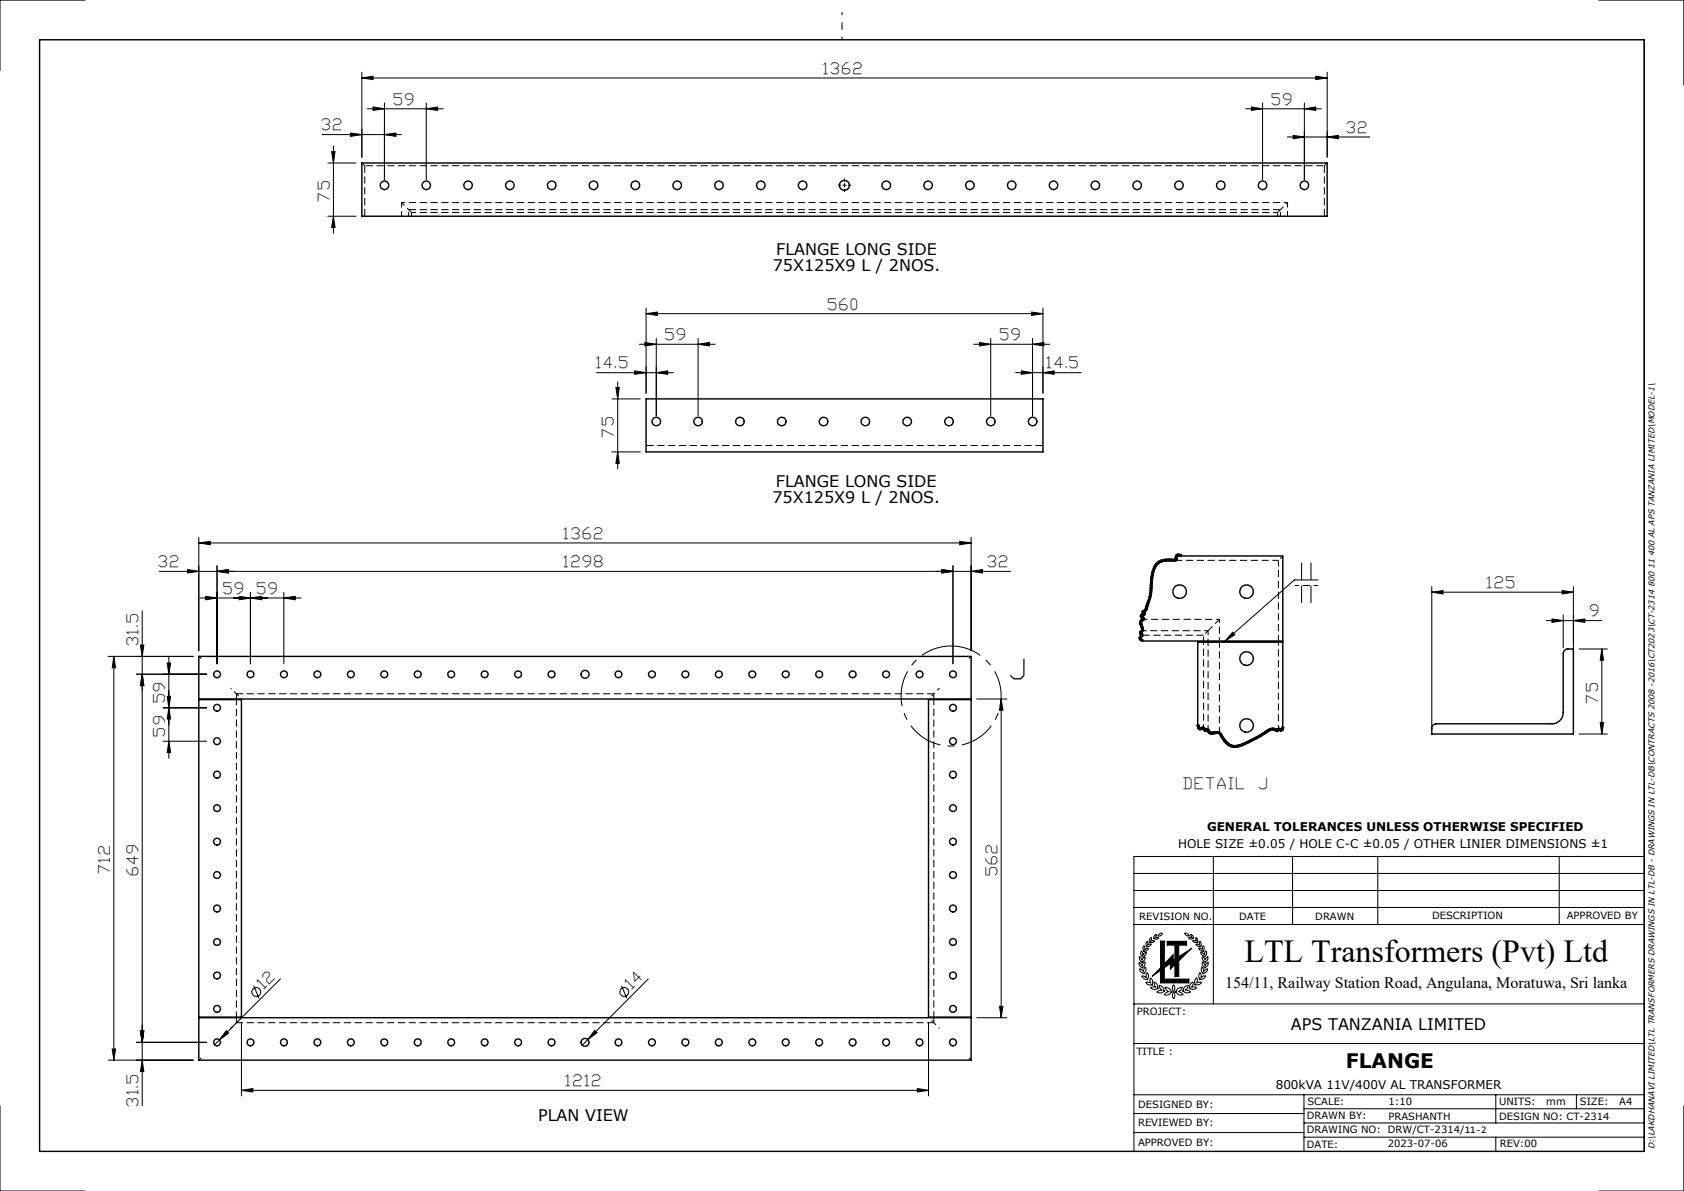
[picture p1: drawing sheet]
<svg xmlns="http://www.w3.org/2000/svg" width="297mm" height="210mm" viewBox="0 0 297 210" stroke-linecap="round" stroke-linejoin="round" font-family="sans-serif">
<path d="M215.1 129.2v-16M41.7 179.3v-56M164.7 179.3v-56" fill="none" stroke="#000" stroke-width=".18" stroke-dasharray="1.3 .6" stroke-dashoffset=".3" stroke-linecap="butt"/>
<path d="M63.8 28.7h.1M72.1 37h.1M35.1 115.7h.1M41.7 122.3h.1" fill="none" stroke="#000" stroke-width=".18" stroke-dasharray="1.3 .6"/>
<g fill="none" stroke="#000" stroke-width=".18" stroke-dasharray="1.3 .6" stroke-linecap="butt">
<path d="M64.3 38.1v-8.9M72.6 38.1v-.6M225.3 38.1v-.6M225.8 37h-153.7M233.6 38.1v-8.9M35.5 116.1l-.4-.4M171.3 115.7l-.4 .4M212.3 112h-10.8M42.1 122.7l-.4-.4M164.7 122.3l-.4 .4M164.3 179.9l.4 .4M35.1 186.9l.4-.4"/>
<path d="M41.7 180.3l.4-.4M170.9 186.5l.4 .4"/>
</g>
<path d="M225.3 37.5h-152.7M212.3 113v-1M232.5 103.2h-4.2M41.7 123.2v-.9M164.7 123.2v-.9M41.7 180.3v-.9M164.7 180.3v-.9" fill="none" stroke="#000" stroke-width=".18" stroke-dasharray="1.3 .6" stroke-dashoffset=".5" stroke-linecap="butt"/>
<path d="M41.7 122.3l-1-1M165.7 121.3l-1 1M212.3 128.2v-15M40.7 181.3l1-1M164.7 180.3l1 1" fill="none" stroke="#000" stroke-width=".18" stroke-dasharray="1.3 .6" stroke-dashoffset=".7" stroke-linecap="butt"/>
<path d="M164.7 122.3h-123M41.7 180.3h123" fill="none" stroke="#000" stroke-width=".18" stroke-dasharray="1.3 .6" stroke-dashoffset=".1" stroke-linecap="butt"/>
<g fill="none" stroke="#000" stroke-width=".25">
<path d="M7 7h283v196h-283zM63.8 28.7h170.3v9.4h-170.3zM113.9 70.3h70v9.4h-70zM208.4 98h17.8v15h-24.7M35.1 115.7h136.2v7.6h-136.2zM35.1 123.4h7.5v55.9h-7.5zM163.8 123.4h7.5v55.9h-7.5zM211.2 127.8v-14.6h15v15M252.6 128l.6-.4h20.5a1.99 1.99 0 0 0 2-2v-10.4a.78 .78 0 0 1 .8-.8h1v15h-25zM35.1 179.4h136.2v7.5h-136.2z"/>
<circle cx="67.8" cy="32.7" r=".75"/>
<circle cx="75.2" cy="32.7" r=".75"/>
<circle cx="82.6" cy="32.7" r=".75"/>
<circle cx="89.9" cy="32.7" r=".75"/>
<circle cx="97.3" cy="32.7" r=".76"/>
<circle cx="104.7" cy="32.7" r=".76"/>
<circle cx="112.1" cy="32.7" r=".76"/>
<circle cx="119.4" cy="32.7" r=".76"/>
<circle cx="126.8" cy="32.7" r=".76"/>
<circle cx="134.2" cy="32.7" r=".76"/>
<circle cx="141.6" cy="32.7" r=".76"/>
<circle cx="148.9" cy="32.7" r=".87"/>
<circle cx="156.3" cy="32.7" r=".76"/>
<circle cx="163.7" cy="32.7" r=".76"/>
<circle cx="171.1" cy="32.7" r=".76"/>
<circle cx="178.4" cy="32.7" r=".76"/>
<circle cx="185.8" cy="32.7" r=".75"/>
<circle cx="193.2" cy="32.7" r=".75"/>
<circle cx="200.6" cy="32.7" r=".75"/>
<circle cx="207.9" cy="32.7" r=".75"/>
<circle cx="215.3" cy="32.7" r=".75"/>
<circle cx="222.7" cy="32.7" r=".75"/>
<circle cx="230.1" cy="32.7" r=".76"/>
<circle cx="115.7" cy="74.3" r=".74"/>
<circle cx="123.1" cy="74.3" r=".74"/>
<circle cx="130.5" cy="74.3" r=".74"/>
<circle cx="137.9" cy="74.3" r=".74"/>
<circle cx="145.2" cy="74.3" r=".74"/>
<circle cx="152.6" cy="74.3" r=".74"/>
<circle cx="160" cy="74.3" r=".75"/>
<circle cx="167.4" cy="74.3" r=".75"/>
<circle cx="174.8" cy="74.3" r=".75"/>
<circle cx="182.1" cy="74.3" r=".75"/>
<circle cx="38.3" cy="118.9" r=".59"/>
<circle cx="44.2" cy="118.9" r=".6"/>
<circle cx="50.1" cy="118.9" r=".6"/>
<circle cx="56" cy="118.9" r=".59"/>
<circle cx="61.9" cy="118.9" r=".59"/>
<circle cx="67.8" cy="118.9" r=".6"/>
<circle cx="73.7" cy="118.9" r=".6"/>
<circle cx="79.6" cy="118.9" r=".59"/>
<circle cx="85.5" cy="118.9" r=".59"/>
<circle cx="91.4" cy="118.9" r=".6"/>
<circle cx="97.3" cy="118.9" r=".6"/>
<circle cx="103.2" cy="118.9" r=".69"/>
<circle cx="109.1" cy="118.9" r=".59"/>
<circle cx="115" cy="118.9" r=".6"/>
<circle cx="120.9" cy="118.9" r=".6"/>
<circle cx="126.8" cy="118.9" r=".59"/>
<circle cx="132.7" cy="118.9" r=".59"/>
<circle cx="138.6" cy="118.9" r=".6"/>
<circle cx="144.5" cy="118.9" r=".6"/>
<circle cx="150.4" cy="118.9" r=".59"/>
<circle cx="156.3" cy="118.9" r=".59"/>
<circle cx="162.2" cy="118.9" r=".59"/>
<circle cx="168.1" cy="118.9" r=".6"/>
<circle cx="208.1" cy="104.3" r="1.2"/>
<circle cx="219.8" cy="116.1" r="1.2"/>
<circle cx="219.8" cy="104.3" r="1.19"/>
<circle cx="38.3" cy="136.6" r=".6"/>
<circle cx="38.3" cy="130.7" r=".6"/>
<circle cx="38.3" cy="124.8" r=".6"/>
<circle cx="168.1" cy="136.6" r=".61"/>
<circle cx="168.1" cy="130.7" r=".61"/>
<circle cx="168.1" cy="124.8" r=".61"/>
<circle cx="219.8" cy="127.9" r="1.19"/>
<circle cx="38.3" cy="154.3" r=".6"/>
<circle cx="38.3" cy="148.4" r=".6"/>
<circle cx="38.3" cy="142.5" r=".59"/>
<circle cx="168.1" cy="154.3" r=".61"/>
<circle cx="168.1" cy="148.4" r=".61"/>
<circle cx="168.1" cy="142.5" r=".6"/>
<circle cx="38.3" cy="160.2" r=".6"/>
<circle cx="38.3" cy="177.9" r=".6"/>
<circle cx="38.3" cy="172" r=".6"/>
<circle cx="38.3" cy="166.1" r=".59"/>
<circle cx="168.1" cy="160.2" r=".61"/>
<circle cx="168.1" cy="177.9" r=".61"/>
<circle cx="168.1" cy="172" r=".61"/>
<circle cx="168.1" cy="166.1" r=".6"/>
<circle cx="38.3" cy="183.8" r=".6"/>
<circle cx="44.2" cy="183.8" r=".61"/>
<circle cx="50.1" cy="183.8" r=".61"/>
<circle cx="56" cy="183.8" r=".6"/>
<circle cx="61.9" cy="183.8" r=".6"/>
<circle cx="67.8" cy="183.8" r=".61"/>
<circle cx="73.7" cy="183.8" r=".61"/>
<circle cx="79.6" cy="183.8" r=".6"/>
<circle cx="85.5" cy="183.8" r=".6"/>
<circle cx="91.4" cy="183.8" r=".61"/>
<circle cx="97.3" cy="183.8" r=".61"/>
<circle cx="103.2" cy="183.8" r=".7"/>
<circle cx="109.1" cy="183.8" r=".6"/>
<circle cx="115" cy="183.8" r=".61"/>
<circle cx="120.9" cy="183.8" r=".61"/>
<circle cx="126.8" cy="183.8" r=".6"/>
<circle cx="132.7" cy="183.8" r=".6"/>
<circle cx="138.6" cy="183.8" r=".61"/>
<circle cx="144.5" cy="183.8" r=".61"/>
<circle cx="150.4" cy="183.8" r=".6"/>
<circle cx="156.3" cy="183.8" r=".6"/>
<circle cx="162.2" cy="183.8" r=".6"/>
<circle cx="168.1" cy="183.8" r=".61"/>
</g>
<path d="M64.3 29.2l-.5-.5M70.8 38.1v-2.4M72.6 37.5l-.5-.5M225.8 37l-.5 .5M227.1 38.1v-2.4M234.1 28.7l-.5 .5" fill="none" stroke="#000" stroke-width=".18" stroke-dasharray="1.3 .6" stroke-dashoffset=".4" stroke-linecap="butt"/>
<path d="M233.6 29.2h-169.3" fill="none" stroke="#000" stroke-width=".18" stroke-dasharray="1.3 .6" stroke-dashoffset="-.2" stroke-linecap="butt"/>
<path d="M72.1 37l-1.3-1.3M227.1 35.7l-1.3 1.3M213.1 113v-1.8" fill="none" stroke="#000" stroke-width=".18" stroke-dasharray="1.3 .6" stroke-dashoffset=".9" stroke-linecap="butt"/>
<path d="M72.1 38.1v-1.1M225.8 38.1v-1.1M227.1 35.7h-156.3M226.3 98l-.8 .8M213.1 111.2h-11.6M213.1 111.2l-.8 .8M215.1 109.2h-13.4M215.1 113v-3.8M213.1 128.6v-15.4M225.5 128.5v-15.3" fill="none" stroke="#000" stroke-width=".18" stroke-dasharray="1.3 .6" stroke-dashoffset=".6" stroke-linecap="butt"/>
<path d="M183.9 78.6h-70" fill="none" stroke="#000" stroke-width=".18" stroke-dasharray="1.3 .6" stroke-dashoffset="-.1" stroke-linecap="butt"/>
<path d="M225.5 98.8h-18M215.1 109.2l-2 2M225.5 113v-14.2" fill="none" stroke="#000" stroke-width=".18" stroke-dasharray="1.3 .6" stroke-dashoffset=".2" stroke-linecap="butt"/>
<path d="M208.4 98a.64 .64 0 0 0-1 .2l.1 .6-1.2-.1a2.51 2.51 0 0 0-3 2.4l-.2 1.3a15.1 15.1 0 0 1-1.1 5.2l-.5 .3 .4 .3-.6 .4 .4 .6-.2 .1a.53 .53 0 0 0-.3 .8l.3 1.1-.4 .4 .4 .4-.4 .3v.3l.5 .4" fill="none" stroke="#000" stroke-width=".18" stroke-dasharray="6.3 1.3 1.3 1.3" stroke-dashoffset="2.5"/>
<path d="M211.3 127.8l.2 .7h.3l.5-.3 .2 .6h.2l.4-.2v.2a.55 .55 0 0 0 .7 .5l1.3-.1 .6 1a2.36 2.36 0 0 0 3.3 1.2 28.7 28.7 0 0 0 5-2.8 1.38 1.38 0 0 1 1.3 .2l.2-.3 .6 .2 .2-.5" fill="none" stroke="#000" stroke-width=".18" stroke-dasharray="6.3 1.3 1.3 1.3" stroke-dashoffset="3.8"/>
<g fill="none" stroke="#000" stroke-width=".18">
<path d="M15 0h-15v12.4M63.8 13.7l2-.3v.6zM63.8 12.7v15M63.8 13.7h170.3M64.8 19.2h13.4M65.8 18.9l2 .3-2 .3zM67.8 18.2v13.5M75.2 19.2l2-.3v.6zM75.2 18.2v13.5M219.7 19.2h13.3M220.7 18.9l2 .3-2 .3zM222.7 18.2v13.5"/>
<path d="M230 19.2l2.1-.3v.6zM230 18.2v13.5M232.1 13.4l2 .3-2 .3zM234.1 12.7v15M282 0h15v15M290 7v196M56.8 23.7h14M57.8 38.1h5M57.8 28.7h5M58.5 26.7h.6l-.3 2zM58.8 38.1l.3 2h-.6zM58.8 25.7v15.4"/>
<path d="M61.8 23.5l2 .2-2 .4zM67.8 23.7l2-.2v.6zM148.6 32.7h.7M148.9 32.4v.6M227 24.2h14.6M228.1 23.9l1.9 .3-1.9 .3zM234.1 24.2l1.9-.3v.6zM113.9 55.3l2-.3v.6zM113.9 54.3v15M113.9 55.3h70M115.7 59.7v13.6M123.1 59.7v13.6"/>
<path d="M174.7 59.7v13.6M181.9 55l2 .3-2 .3zM182.1 59.7v13.6M183.9 54.3v15M105.2 65.7h13.5M107.9 79.7h5M107.9 70.3h5M108.6 68.3h.6l-.3 2zM108.9 79.7l.3 2h-.6zM108.9 67.3v15.4M111.9 65.4l2 .3-2 .3zM112.7 60.7h13.4"/>
<path d="M113.7 60.4l2 .3-2 .3zM115.7 65.7l2.1-.3v.6zM123.1 60.7l2-.3v.6zM171.7 60.7h13.4M172.8 60.4l1.9 .3-1.9 .3zM179.1 65.7h11.6M180.1 65.4l2 .3-2 .3zM182.1 60.7l2-.3v.6zM183.9 65.7l2-.3v.6zM35.1 95.7l2-.2v.6zM35.1 94.7v20.1M35.1 95.7h136.2"/>
<path d="M38.3 99.8v17.2M168.1 99.8v17.2M169.3 95.5l2 .2-2 .4zM171.3 94.7v20.1M203.5 99.8l-.2 .6M203.9 100l-.3 .5M203.9 99.3l-.4 .5M204.2 99l-.3 .3M204.5 99.3l-.7 .7M204.7 98.8l-.4 .2M204.8 99.1l-.4 .2M205.3 99l-.5 .1"/>
<path d="M205.7 98.9l1.7 .1M205.8 98.9l-.5 .1M207.2 98.4l.1 .4M207.3 98.1l-.1 .3M207.3 97.9v.2M207.5 98.6h-1.8l-1 .2M207.5 97.7l-.1 .1M207.6 98.2v.6M207.6 98.1v.1M207.7 98l-.1 .1M207.8 98l.3 .1M207.8 97.7h-.2"/>
<path d="M207.8 98l-.2 .1M207.8 97.7h.3M208 98.1l.4 .1M208.1 97.7l.4 .1M208.4 98l-.6-.1a.37 .37 0 0 0-.4 .5l.1 .4-1.2-.1a2.51 2.51 0 0 0-3 2.4l-.2 1.3a12.8 12.8 0 0 1-1 5.1l-.6 .4 .1 .1M229.6 99.2v3.1M231.2 99.2v3.1M19.1 115.7h15M20.1 115.7v71.2M20.1 115.7l.3 2h-.6zM24.1 118.9h12.3M24.8 113.7h.6l-.3 2z"/>
<path d="M25.1 118.9l.3 2h-.6zM25.1 107.7v87.2M28.1 100.7h150.2M29.5 116.9h.6l-.3 2zM29.8 115.9v17.8M33.1 100.4l2 .3-2 .3zM35.3 105.4h17.8M36.3 105.2l2 .2-2 .4zM38.3 100.7l2-.3v.6zM42.2 105.2l2 .2-2 .4zM44.2 105.4l2-.2v.6zM44.2 104.4v12.6"/>
<path d="M50.1 105.4l2-.2v.6zM50.1 104.4v12.6M166.1 100.4l2 .3-2 .3zM171.3 100.7l2-.3v.6zM200.9 112.5v.1M200.9 112.7l.1 .1M201 111.5v.1M201 112.2l-.1 .2M201 111.7v.1M201 109.7v.1M201 109.9v.2M201 112.8l.2 .2"/>
<path d="M201 110.1l.3 .8M201.1 111.3l-.1 .1M201.1 109.4l-.1 .2M201.1 111.9l.3 .2M201.1 108.7h.1M201.1 108.5h.1M201.1 108.8h.1M201.2 113l.3 .2M201.2 112.5h.1M201.2 108.9l.3 .2M201.2 112.5l.2 .2M201.2 112.5l.1 .1"/>
<path d="M201.2 111.2l-.1 .1M201.2 109.3l-.1 .1M201.2 108.3v.1M201.3 108.6h.1M201.3 108.6v.1M201.3 108.5v.1M201.3 108.7l.4 .5-.3 .2-.2 .3 .3 1.5-.3 .3a.4 .4 0 0 0 .3 .5 .5 .5 0 0 0-.4 .6l.5 .4M201.3 112.4l-.1 .1M201.3 111.5v.1M201.3 110.8l.1 .4M201.3 111.6h.1M201.3 111.6l.1 .1"/>
<path d="M201.3 109.8l.4 1M201.3 107.8v.1M201.4 111.5l-.1 .1M201.4 112.7l.1 .1M201.4 109.6l-.1 .1M201.4 108.5l.1 .1M201.4 108l.1 .1M201.4 111.7l.2 .2M201.4 111.9l-.4 .3M201.4 108.7h.1M201.4 108.5v.1M201.4 109.6l-.1 .3"/>
<path d="M201.4 108.6v.1M201.4 108.6h.1M201.4 109.1l.2 .2M201.4 111.1l-.1 .1M201.5 108.6l.2 .2M201.5 109.1l-.2 .1M201.5 108.6l-.1 .1M201.5 107.7h-.1M201.5 109.5l-.1 .1M201.5 112.8l.2 .1zM201.5 107.7h.1M201.5 108.1l.2 .1"/>
<path d="M201.6 108l.3 .2-.2 .1M201.6 107.8l.2 .1M201.6 112.1l-.4 .4M201.6 108.2h.1M201.6 111.4l-.3 .2M201.7 108.1l-.4 .2M201.7 110.8v.4M201.7 108h-.1M201.7 109l-.2 .1M201.7 108.2v.1M201.7 108.2h.1M201.7 107.9h.1"/>
<path d="M201.7 108.8l.1 .2M201.7 108.5l-.3 .1M201.7 108.1h.1M201.7 108.3l-.4 .2M201.8 107.6l-.3 .1M201.8 109.4l-.3 .1M201.8 109l.1 .1M201.9 108.4l-.2 .1M201.9 108h-.3M201.9 108h.1M201.9 107.5l-.2 .1M202 107.4l-.1 .2"/>
<path d="M202 108h.1M202 108.4h-.1M202 108v.1M202 108.2v.1M202.1 108.2h-.1M202.1 107.8l-.2 .1M202.3 107.6l-.1 .1M203.1 104.9l-.8 2.6M203.1 101l-.1 .7a13 13 0 0 1-.8 5l-.3 .7M203.2 104.1l-.1 .8M203.3 100.4l-.2 .6M203.5 101.1l-.3 3"/>
<path d="M203.6 100.5l-.1 .6M217.4 111.5l.4 .4-1.7 1.1zM229.6 103.2v3.1M231.2 103.2v3.1M232.4 102.3h-4.1l-12.2 10.7M252.5 104.4l2-.3v.6zM252.5 103.4v25M252.5 104.4h25M272.7 109.4h9.8M273.7 109.1l2 .3-2 .3zM275.5 104.1l2 .3-2 .3zM275.7 108.4v5.8"/>
<path d="M277.5 103.4v25M277.5 109.4l2-.3v.6zM278.5 114.4h5M282.5 114.4l.3 2h-.6zM282.5 114.4v15M28.8 124.8h7.6M28.8 130.7h7.6M29.5 122.8h.6l-.3 2zM29.8 124.8l.3 2h-.6zM29.8 130.7l.3 2h-.6zM172.3 123.3h5.3M176.6 123.3v56.1"/>
<path d="M176.6 123.3l.3 1.9h-.6zM211.1 127.8l.1 .6M211.2 128.4l.1 .2M211.3 127.8v.3a.38 .38 0 0 0 .2 .4 .38 .38 0 0 0 .4-.1l.4-.2 .3 .6 .5-.2a.75 .75 0 0 0 .4 .7 .75 .75 0 0 0 .8-.1h.8l.3 .5a3.1 3.1 0 0 0 2.4 1.9h.2a19.3 19.3 0 0 0 5.1-2.4 1.49 1.49 0 0 1 2.1-.4h.2l.1-.3 .4 .2a.43 .43 0 0 0 .4-.5M211.4 128.6l.1 .1M211.4 127.8l.2 .5M211.5 128.2l.1 .2M211.7 128.3l-.1 .1M211.8 128.7h-.2M212 128.6l-.2 .1M212.1 128.3v.2M212.2 128.5v.2"/>
<path d="M212.2 128.1l-.6 .2M212.2 128.8l.1 .1M212.4 128.4l-.4 .2M212.4 128.9l.1 .1M212.4 128.2l.1 .2M212.5 128.4l.1 .2M212.5 128.6h.1M212.7 128.6h-.1M212.7 129h-.1M212.9 128.6v.2M212.9 128.8l.1 .2M213 128.4l-.4 .2"/>
<path d="M213 129.1l.1 .1M213.2 128.7l-.4 .3M213.2 129.3l.1 .1M213.2 128.5l.2 .4M213.3 128.9l.4 .2M213.4 129l.1 .1M213.4 129.4l.2 .1M213.8 129.1h-.2M214.6 129l-.8 .1M214.7 129.3h.4M214.7 129h.4M214.7 129.3l-1.1 .2"/>
<path d="M214.9 129.3l.9 1.4M215.2 129.1l.9 1.4M215.9 130.7l.3 .4M216.1 130.5l.7 .7M216.2 131.1l.4 .3M216.6 131.5l.4 .2M216.8 131.1l.4 .3M217 131.7l.5 .1M217.1 131.3l.5 .1M218 131.4h-.5M218 131.8h-.5M218.9 131.2l-.9 .2"/>
<path d="M223.3 128.8l-1.4 .9-3 1.5M223.6 128.6l-.3 .2M223.8 128.9l-.6 .4a20.9 20.9 0 0 1-5.2 2.5M223.9 128.5l-.3 .1M224.1 128.8l-.3 .2M224.2 128.4l-.3 .1M224.3 128.7l-.3 .1M224.5 128.7l.2 .1M224.6 128.4h-.3M224.6 128.7h-.3M224.6 128.4h.2M224.7 128.8l.3 .1"/>
<path d="M224.9 128.4l.3 .2M225 128.9l.1 .1M225.2 129h.1M225.2 128.6v.1M225.3 128.7h-.1M225.3 128.6l-.1 .1M225.3 128.4l-.1 .2M225.4 128.6l.2 .2M225.5 128.9l-.1 .1M225.6 128.8l-.1 .1M225.6 128.3l.2 .2M225.6 128.7v.1"/>
<path d="M225.6 128.8l.2 .1M225.6 128.5v.2M225.7 128.5h.3M225.8 128.9h.1M225.9 128.5h.1M225.9 128.5l.1 .1M226 128.5l-.1 .1M226 128.5h.1M226.1 128.1l-.1 .4M226.1 128.9h-.1M226.3 128.7l-.1 .1M226.4 128.5l-.1 .2"/>
<path d="M226.4 128.2v.3M278.5 129.4h5M282.2 127.4h.6l-.3 2zM200 157h90M200 154h90M214 151v26M228 151v12M243 151v12M275 151v12M290 151h-90v52M44.7 173.8l1 2.2M49.5 172.6l-11.6 11.6"/>
<path d="M109.6 173.8l1 2.2M114.3 172.6l-11.6 11.7M172.3 179.4h5.3M176.3 177.4h.6l-.3 2zM200 177h90M200 163h90M200 160h90M200.9 169.7l.3 .2 .2 .4 .2-.5 .3-.2a.74 .74 0 0 1-.4 .9v.1a.82 .82 0 0 1-.6-.9zM201 168.7l.4 .6 .2-.4 .4-.2a.65 .65 0 0 1-.6 .8l.1 .1a.77 .77 0 0 1-.5-.9zM201 170.8l.4 .2 .3 .3v-.1a.51 .51 0 0 1 .4-.6v.1a.92 .92 0 0 1-.3 1l-.1-.1a.73 .73 0 0 1-.7-.8zM201.3 167.7l.3 .7 .2-.3 .4-.2a.91 .91 0 0 1-.8 .8l-.2-.5zM201.4 172.1h.4l.4 .3v-.8a.45 .45 0 0 1 .4 .6l-.2 .4v.1a.89 .89 0 0 1-1-.6z"/>
<path d="M201.8 166.7l.1 .3v.5l.7-.3a.79 .79 0 0 1-.9 .5 .82 .82 0 0 1 .1-1zM202.1 173.2h.4l.5 .1-.1-.1a.58 .58 0 0 1 .1-.7 1.07 1.07 0 0 1 .2 1.2l-.1-.1a.78 .78 0 0 1-1-.4zM202.3 166l.2 .2-.1 .4 .6-.1a.67 .67 0 0 1-.8 .4 .81 .81 0 0 1 .1-.9zM202.8 166.1v.1a.65 .65 0 0 1 .3-.9l-.1 .7 .6-.1a.45 .45 0 0 1-.8 .2M203.6 173.1a.88 .88 0 0 1 .5 1.1h.2a.93 .93 0 0 1-1.4 0l.4-.2 .6 .1a1.01 1.01 0 0 1-.3-1zM203.7 164.9l.2-.2-.2 .6 .7 .1a.57 .57 0 0 1-.9 0v-.3zM204.3 164.8l.3-.2h.4a.68 .68 0 0 1-.8 .4zM204.4 173.7a.84 .84 0 0 1 .8 1h.2a.99 .99 0 0 1-1.4 .2l.5-.2 .5-.1a.95 .95 0 0 1-.6-.9zM204.7 165.9h.7v4l1.5-1.6v1l.3-.2v-2.5h-1.4v-.6h3.5v.6h-1.4v2.1l2.3-1.5-2.3 2.2v2.8h-.7v-2.1l-.8 .8v-1l-1 .7v2h4.3v.7h-5v-2.2l-1.5 1 1.5-1.5zM205.4 174.1a.96 .96 0 0 1 1.1 .7h.2a1.08 1.08 0 0 1-1.4 .6l.6-.5h.3l-.5-.4zM207 173.6a1 1 0 0 1 0 1.3 .99 .99 0 0 1 0-1.3zM207 174.9a1 1 0 0 1 0 1.2 .99 .99 0 0 1 0-1.2z"/>
<path d="M207.6 174.4l.9-.3a1.11 1.11 0 0 1-.7 .8l.5 .1 .4 .4a1.08 1.08 0 0 1-1.4-.6h.2zM208.9 164.6a.63 .63 0 0 1 .8 .5l-.5-.1zM209.1 173.9l.5-.2a.95 .95 0 0 1-.6 .9l.7 .1 .3 .2a.87 .87 0 0 1-1.3-.1h-.1v-.1l.1-.1 .1-.3zM210 164.7a.6 .6 0 0 1 .4 .8v-.1a.54 .54 0 0 1-.8 0l.4-.1h.3zM210 173.5l.3-.3a.61 .61 0 0 1-.2 .9l.6-.1 .4 .2a1.03 1.03 0 0 1-1.4 0h.2l-.1-.3zM210.9 172.6l.2-.2 .1 .5-.2 .4 .5-.1h.4a.94 .94 0 0 1-1.2 .4v-.5zM210.9 166.5h.4l.3 .1v-.7a.71 .71 0 0 1 .1 1v-.1a.62 .62 0 0 1-.8-.3zM211.1 166.1l.1 .1a.56 .56 0 0 0-.3-.8l.1 .5h-.7a.62 .62 0 0 0 .8 .2M211.4 167.2h.4l.3 .3 .1-.8a.74 .74 0 0 1 0 1.1l-.1-.1a.64 .64 0 0 1-.7-.5zM211.6 171.5h.1l.1 .4v.5l.4-.3 .4-.1a.89 .89 0 0 1-1.1 .7l.1-.1-.1-.1-.1-.5zM211.8 167.9l.3 .1 .3 .3 .3-.7a.82 .82 0 0 1-.3 1.1v-.1a.63 .63 0 0 1-.6-.7zM211.9 170.5l.3 .4 .1 .4 .3-.3 .4-.2a.81 .81 0 0 1-.9 .8 1.03 1.03 0 0 1-.2-1.1z"/>
<path d="M212 168.7l.4 .3 .1 .3 .5-.6a.77 .77 0 0 1-.5 .9v-.1a.67 .67 0 0 1-.5-.8zM212.1 169.6l.3 .4 .1 .3 .6-.6a.82 .82 0 0 1-.7 .9v-.1a.69 .69 0 0 1-.3-.9zM0 195v15h15M19.1 186.9h15M19.8 185h.6l-.3 1.9zM24.1 183.8h12.3M24.8 181.8h.6l-.3 2zM25.1 186.9l.3 2h-.6zM39.9 181.7l.4 .5-1.6 1.2zM42.6 192.3l2-.4v.6zM42.6 180.3v12.9M42.6 192.3h121.2"/>
<path d="M104.9 181.7l.4 .4-1.6 1.2zM161.8 191.9l2 .4-2 .2zM163.8 180.3v12.9M200 196.3h30M200 199.7h30M200 193h90M200 184h90M230 198h60M230 193v10M230 195.5h60M263.8 193v5M278 193v2.5"/>
<path d="M297 195v15h-15M230 200.5h60M263.8 200.5v2.5"/>
<circle cx="45.2" cy="174.9" r=".78"/>
<circle cx="110.1" cy="174.9" r=".78"/>
</g>
<path d="M148.5 7v-4.8" fill="none" stroke="#000" stroke-width=".18" stroke-dasharray="15.2 1.3 1.3 1.3" stroke-dashoffset="14.7" stroke-linecap="butt"/>
<path d="M204.7 165.9h.7v4l1.5-1.6v1l.3-.2v-2.5h-1.4v-.6h3.5v.6h-1.4v2.1l2.3-1.5-2.3 2.2v2.8h-.7v-2.1l-.8 .8v-1l-1 .7v2h4.3v.7h-5v-2.2l-1.5 1 1.5-1.5z" fill-rule="evenodd" fill="#000"/>
<path d="M167.7 113.9a8.8 8.8 0 0 0-7.7 13 8.8 8.8 0 0 0 15.1 .7 8.8 8.8 0 0 0-6.5-13.7h-.9" fill="none" stroke="#000" stroke-width=".18" stroke-dasharray="6.3 1.3 1.3 1.3" stroke-dashoffset=".9" stroke-linecap="butt"/>
<path d="M148.3 32.7h-.5M148.9 32v-.5M148.9 33.3v.5M149.6 32.7h.5" fill="none" stroke="#000" stroke-width=".18" stroke-dasharray="15.2 1.3 1.3 1.3" stroke-linecap="butt"/>
<g fill="#000">
<path d="M217.4 111.5l.4 .4-1.7 1.1zM39.9 181.7l.4 .5-1.6 1.2zM104.9 181.7l.4 .4-1.6 1.2z"/>
<path d="M58.8 38.1l.3 2h-.6zM58.5 26.7h.6l-.3 2z"/>
<path d="M61.8 23.5l2 .2-2 .4zM67.8 23.7l2-.2v.6z"/>
<path d="M181.9 55l2 .3-2 .3zM113.9 55.3l2-.3v.6z"/>
<path d="M108.9 79.7l.3 2h-.6zM108.6 68.3h.6l-.3 2z"/>
<path d="M113.7 60.4l2 .3-2 .3zM123.1 60.7l2-.3v.6z"/>
<path d="M115.7 65.7l2.1-.3v.6zM111.9 65.4l2 .3-2 .3z"/>
<path d="M172.8 60.4l1.9 .3-1.9 .3zM182.1 60.7l2-.3v.6z"/>
<path d="M180.1 65.4l2 .3-2 .3zM183.9 65.7l2-.3v.6z"/>
<path d="M169.3 95.5l2 .2-2 .4zM35.1 95.7l2-.2v.6zM171.3 100.7l2-.3v.6zM166.1 100.4l2 .3-2 .3zM232.1 13.4l2 .3-2 .3zM63.8 13.7l2-.3v.6z"/>
<path d="M20.1 115.7l.3 2h-.6zM19.8 185h.6l-.3 1.9zM176.6 123.3l.3 1.9h-.6zM176.3 177.4h.6l-.3 2zM25.1 118.9l.3 2h-.6zM24.8 181.8h.6l-.3 2zM29.5 116.9h.6l-.3 2zM29.8 124.8l.3 2h-.6zM29.5 122.8h.6l-.3 2zM29.8 130.7l.3 2h-.6zM24.8 181.8h.6l-.3 2zM25.1 186.9l.3 2h-.6z"/>
<path d="M25.1 118.9l.3 2h-.6zM24.8 113.7h.6l-.3 2z"/>
<path d="M38.3 100.7l2-.3v.6zM33.1 100.4l2 .3-2 .3z"/>
<path d="M252.5 104.4l2-.3v.6zM275.5 104.1l2 .3-2 .3z"/>
<path d="M273.7 109.1l2 .3-2 .3zM277.5 109.4l2-.3v.6z"/>
<path d="M282.2 127.4h.6l-.3 2zM282.5 114.4l.3 2h-.6z"/>
<path d="M42.6 192.3l2-.4v.6zM161.8 191.9l2 .4-2 .2zM38.3 100.7l2-.3v.6zM166.1 100.4l2 .3-2 .3zM36.3 105.2l2 .2-2 .4zM44.2 105.4l2-.2v.6zM42.2 105.2l2 .2-2 .4zM50.1 105.4l2-.2v.6zM65.8 18.9l2 .3-2 .3zM75.2 19.2l2-.3v.6zM228.1 23.9l1.9 .3-1.9 .3zM234.1 24.2l1.9-.3v.6zM220.7 18.9l2 .3-2 .3zM230 19.2l2.1-.3v.6z"/>
</g>
<text font-size="5.6" x="219.5" y="169.6">LTL Transformers (Pvt) Ltd</text>
<text font-size="4.8" x="178.3" y="119.6">J</text>
<text font-size="3.5" x="237.4" y="188.4">FLANGE</text>
<g font-size="2.8">
<text x="136.3" y="47.8">75X125X9 L / 2NOS.</text>
<text x="136.9" y="45">FLANGE LONG SIDE</text>
<text x="136.2" y="88.6">75X125X9 L / 2NOS.</text>
<text x="136.8" y="85.8">FLANGE LONG SIDE</text>
<text x="216.1" y="174.1">154/11, Railway Station Road, Angulana, Moratuwa, Sri lanka</text>
<text x="227.7" y="181.6">APS TANZANIA LIMITED</text>
<text x="94.9" y="197.7">PLAN VIEW</text>
</g>
<g font-size="2.7">
<text x="145.3" y="13">1362</text>
<text x="56.8" y="23">32</text>
<text x="69.5" y="18.4">59</text>
<text x="224.4" y="18.4">59</text>
<text x="237.6" y="23.4">32</text>
<text x="58.1" y="35.4" transform="rotate(-90 58.1 35.4)">75</text>
<text x="117.4" y="60">59</text>
<text x="146.1" y="54.6">560</text>
<text x="176.4" y="60">59</text>
<text x="105.2" y="65">14.5</text>
<text x="184.7" y="65">14.5</text>
<text x="108.2" y="77" transform="rotate(-90 108.2 77)">75</text>
<text x="99.5" y="95">1362</text>
<text x="28.1" y="100">32</text>
<text x="99.5" y="100">1298</text>
<text x="174.3" y="100">32</text>
<text x="39.5" y="104.7">59</text>
<text x="45.4" y="104.7">59</text>
<text x="262.4" y="103.7">125</text>
<text x="24.4" y="113.7" transform="rotate(-90 24.4 113.7)">31.5</text>
<text x="280.5" y="108.7">9</text>
<text x="29.1" y="123.8" transform="rotate(-90 29.1 123.8)">59</text>
<text x="281.8" y="123.9" transform="rotate(-90 281.8 123.9)">75</text>
<text x="29.1" y="129.7" transform="rotate(-90 29.1 129.7)">59</text>
<text x="208.8" y="139.2">DETAIL</text>
<text x="222.1" y="139.2">J</text>
<text x="19.4" y="154" transform="rotate(-90 19.4 154)">712</text>
<text x="24.4" y="154.3" transform="rotate(-90 24.4 154.3)">649</text>
<text x="175.9" y="154.3" transform="rotate(-90 175.9 154.3)">562</text>
<text x="46.6" y="174.5" transform="rotate(-45 46.6 174.5)">12</text>
<text x="111.5" y="174.5" transform="rotate(-45 111.5 174.5)">14</text>
<text x="99.9" y="191.5">1212</text>
<text x="24.4" y="194.9" transform="rotate(-90 24.4 194.9)">31.5</text>
</g>
<g font-size="2.1">
<text x="207.8" y="149.6">HOLE SIZE ±0.05 / HOLE C-C ±0.05 / OTHER LINIER DIMENSIONS ±1</text>
<text x="212.9" y="146.4">GENERAL TOLERANCES UNLESS OTHERWISE SPECIFIED</text>
<text x="225" y="191.9">800kVA 11V/400V AL TRANSFORMER</text>
</g>
<g font-size="1.8">
<text x="200.9" y="162.1">REVISION NO.</text>
<text x="218.6" y="162.1">DATE</text>
<text x="232" y="162.1">DRAWN</text>
<text x="252.6" y="162.1">DESCRIPTION</text>
<text x="276.3" y="162.1">APPROVED BY</text>
<text x="200.5" y="179">PROJECT:</text>
<text x="200.4" y="186">TITLE :</text>
<text x="200.7" y="195.4">DESIGNED BY:</text>
<text x="230.5" y="197.4">DRAWN BY:</text>
<text x="230.6" y="194.9">SCALE:</text>
<text x="244.9" y="197.5">PRASHANTH</text>
<text x="244.9" y="194.9">1:10</text>
<text x="264.4" y="197.4">DESIGN NO: CT-2314</text>
<text x="264.4" y="194.9">UNITS:</text>
<text x="272.7" y="194.9">mm</text>
<text x="278.6" y="194.9">SIZE:</text>
<text x="285.6" y="194.9">A4</text>
<text x="200.7" y="202">APPROVED BY:</text>
<text x="200.7" y="198.6">REVIEWED BY:</text>
<text x="230.5" y="199.9">DRAWING NO: DRW/CT-2314/11-2</text>
<text x="230.5" y="202.4">DATE:</text>
<text x="244.8" y="202.3">2023-07-06</text>
<text x="264.5" y="202.3">REV:00</text>
</g>
<text font-size="1.5" x="291.8" y="202.7" transform="rotate(-90 291.8 202.7)">D:\LAKDHANAVI LIMITED\LTL TRANSFORMERS DRAWINGS IN LTL-DB - DRAWINGS IN LTL-DB\CONTRACTS 2008 -2016\CT2023\CT-2314 800 11 400 AL APS TANZANIA LIMITED\MODEL-1\</text>
</svg>
